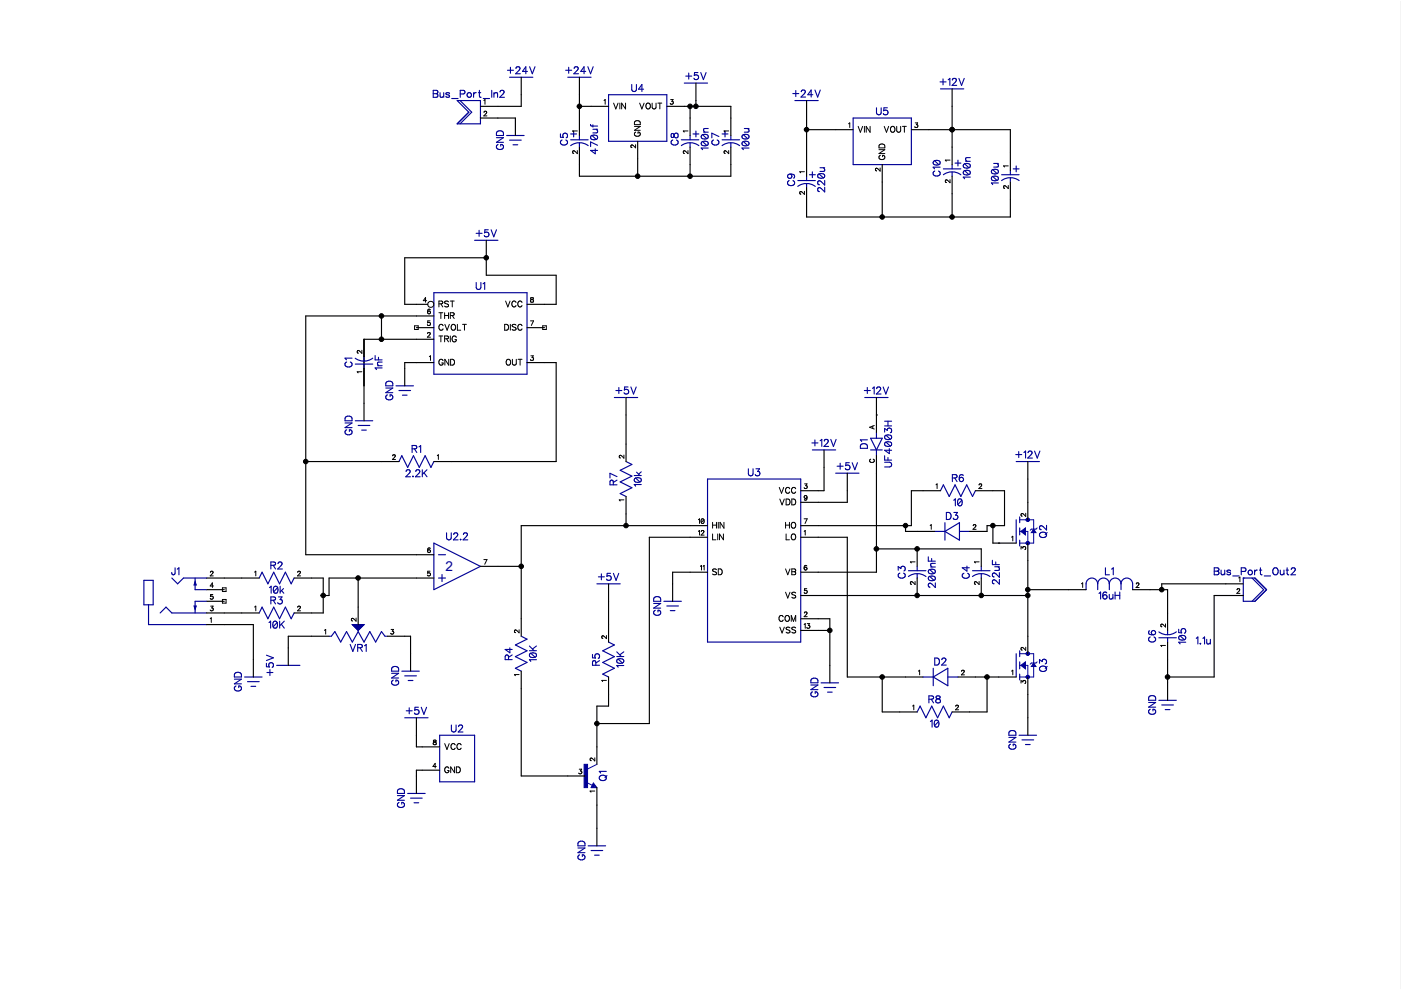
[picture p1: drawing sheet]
<svg xmlns="http://www.w3.org/2000/svg" width="297mm" height="210mm" viewBox="0 0 297 210" stroke-linecap="round" stroke-linejoin="round" font-family="sans-serif">
<g fill="#000" stroke="#000" stroke-width=".21">
<path d="M0 0h297v210h-297z"/>
<circle cx="122.9" cy="22.5" r=".48"/>
<circle cx="135.2" cy="37.4" r=".48"/>
<circle cx="146.3" cy="37.4" r=".48"/>
<circle cx="146.3" cy="22.5" r=".48"/>
<circle cx="147.5" cy="22.5" r=".48"/>
<circle cx="171" cy="27.5" r=".48"/>
<circle cx="201.9" cy="27.5" r=".48"/>
<circle cx="103.1" cy="54.7" r=".48"/>
<circle cx="187" cy="46" r=".48"/>
<circle cx="201.9" cy="46" r=".48"/>
<circle cx="80.9" cy="71.9" r=".48"/>
<circle cx="80.9" cy="67" r=".48"/>
<circle cx="64.8" cy="97.9" r=".48"/>
<circle cx="132.7" cy="111.4" r=".48"/>
<circle cx="185.8" cy="116.4" r=".48"/>
<circle cx="192" cy="111.4" r=".48"/>
<circle cx="194.5" cy="116.4" r=".48"/>
<circle cx="210.5" cy="111.4" r=".48"/>
<circle cx="68.5" cy="126.3" r=".48"/>
<circle cx="75.9" cy="122.5" r=".48"/>
<circle cx="110.5" cy="120.1" r=".48"/>
<circle cx="175.9" cy="133.7" r=".48"/>
<circle cx="194.5" cy="126.3" r=".48"/>
<circle cx="208" cy="126.3" r=".48"/>
<circle cx="217.9" cy="126.3" r=".48"/>
<circle cx="217.9" cy="125" r=".48"/>
<circle cx="246.3" cy="125" r=".48"/>
<circle cx="126.6" cy="153.4" r=".48"/>
<circle cx="187" cy="143.5" r=".48"/>
<circle cx="209.3" cy="143.5" r=".48"/>
<circle cx="247.5" cy="143.5" r=".48"/>
</g>
<g fill="#fff" stroke="#fff" stroke-width=".21">
<path d="M0 0h297v210h-297z"/>
<path d="M12.9 0h271.2v210h-271.2z"/>
</g>
<g fill="none" stroke="#000" stroke-width=".24">
<path d="M110.5 16.4v6.1h-8.6M122.8 16.4v12.3M147.5 17.6v4.9M201.9 18.8v16.1M101.9 25h7.4v3.7M122.8 22.5h.1M122.8 31.2v6.2h32.2v-6.2M122.8 22.5h6.2M135.2 30v7.4M141.4 22.5h13.6v6.2M146.3 22.5v6.2M146.3 31.2v6.2"/>
<path d="M171 27.5h9.9M171 21.3v16.1M187 34.9v11.1M193.2 27.5h21v8.6M201.9 37.4v8.6M214.2 38.6v7.4h-43.2v-6.2M103.1 51v7.4h14.8v6.1h-6.2M103.1 54.7h-17.3v9.8h4.9M80.9 67v4.9M88.3 69.5h3.7M92 76.9h-6.2v4.9M92 67h-27.2v50.6h27.2"/>
<path d="M92 71.9h-14.8v17.3M111.7 76.9h6.2v21h-25.9M111.7 69.5h3.7M64.8 97.9h19.8M132.7 84.3v13.6M174.7 95.4v8.6h-4.9M185.8 88h.1M185.8 96.6v24.7h-16M185.8 84.3v7.4M217.9 97.9v12.3M132.7 105.3v6.1M150 111.4h-39.5v23.5"/>
<path d="M150 113.9h-12.3v39.5h-11.1M169.8 113.9h9.8v29.6h16.1M179.6 100.3v6.2h-9.8M185.8 116.4h22.2v3.7M192 111.4v1.3h6.2M194.5 116.4h.1M194.5 116.4v3.7M199.4 104h-6.2v7.4h-23.4M206.8 104h6.2v7.4h-3.7v1.3h-3.7M210.5 111.4v3.8h5M211.8 115.2h.1M217.9 115.2v23.4"/>
<path d="M43.8 132.4h9.9v11.1M43.8 125h3.7M43.8 122.6h11.2M43.8 130h11.2M43.8 127.5h3.7M62.4 122.6h6.1v7.4h-6.1M69.8 134.9h-8.7v6.2M75.9 122.6v9.8M82.1 134.9h4.9v7.4M92 122.6h-22.2v3.7h-1.3M101.9 120.1h8.6M129 123.8v12.3"/>
<path d="M150 121.3h-7.4v6.2M169.8 126.3h48.1M169.8 131.2h6.1v13.6M169.8 133.7h6.1M194.5 126.3h.1M194.5 122.6v3.7M208 126.3h.1M208 122.6v3.7M217.9 125h12.4M240.1 125h7.5v8.7M247.6 136.1v12.4M263.6 123.8h-17.3v1.2"/>
<path d="M263.6 126.3h-6.2v17.2h-9.8M88.3 152.2v6.2h4.9M110.5 142.3v22.2h13.6M129 143.5v6.2h-2.4v12.4M187 143.5v7.5h7.5M203.1 143.5h12.4M209.3 143.5h.1M209.3 143.5v7.5h-7.4M217.9 143.5v12.4M93.2 163.3h-4.9v4.9M126.6 167v12.3"/>
</g>
<g fill="none" stroke="#000096" stroke-width=".23">
<path d="M91.9 19.2l.9 .1v.4l-.3 .2 .3 .2-.1 .5h-.8zM91.9 19.9h.6M93.3 19.6l.1 1h.3l.4-.2M94.1 19.6v1M95.3 19.9l-.3-.3-.4 .1v.3l.6 .2 .1 .2-.3 .2-.5-.2M97.6 19.9h.8l.2-.3-.1-.3-.9-.1v1.4M100.4 19.6v1M101 19.6a.47 .47 0 0 0-.6 .5M101.4 19.6h.5M101.6 19.2v1.2l.1 .2h.3M104.3 19.2v1.4M104.7 19.9l.4-.3 .3 .1 .1 .9"/>
<path d="M104.7 19.6v1M106 19.5l.2-.3h.4l.3 .4-1 1h1M107.6 14.9h1.3M108.2 14.3v1.2M109.4 14.5l.3-.3h.4l.1 .2-.2 .5-.7 .7h1M111.8 15.1h-1l.7-.9v1.4M112.3 14.1l.6 1.5 .5-1.5M119.9 14.9h1.3M120.6 14.3v1.2M121.7 14.5l.3-.3h.4l.2 .2-.2 .5-.7 .7h1M124.2 15.1h-1.1l.7-.9v1.4M124.6 14.1l.6 1.5 .6-1.5"/>
<path d="M133.9 17.9v1.1l.5 .4 .5-.2v-1.3M136.5 18.9h-1.1l.7-1v1.5M145.4 16.1h1.3M146 15.5v1.3M148 15.4h-.7l-.1 .6a.52 .52 0 0 1 .8 0 .52 .52 0 0 1-.1 .8 .52 .52 0 0 1-.8-.2M148.6 15.4l.5 1.5 .6-1.5M168.1 19.8h1.3M168.7 19.2v1.3M169.9 19.4l.3-.3h.3l.2 .3-.2 .5-.7 .7h1M172.8 19.1l.6 1.5 .5-1.5M199.3 17.4h1.3M199.9 16.7v1.3"/>
<path d="M201 16.9l.4-.3v1.5M201.9 17l.2-.3 .4-.1 .3 .4-.9 1.1h.9M203.3 16.6l.6 1.5 .5-1.5M95.8 20.9h1.3M102.5 20.9h1.3M105.3 29.2h1.4l-1.4 1h1.4M105.5 27.9l.3-.2 .7 .2 .2 .3v.5h-1.4v-.5zM105.6 30.6a.54 .54 0 0 0-.4 .7 .54 .54 0 0 0 .6 .4 .62 .62 0 0 0 .8-.2 .62 .62 0 0 0-.1-.8l-.3-.1v.4M118.8 28.4v.7l.7 .1a.53 .53 0 0 1 0-.8 .53 .53 0 0 1 .7 .1 .53 .53 0 0 1-.2 .7M119.2 29.7a.55 .55 0 0 0-.4 .6 .55 .55 0 0 0 .6 .5h.3a.55 .55 0 0 0 .6-.5 .55 .55 0 0 0-.3-.6M125.2 26.4l.1 .3h.2h1.2M125.5 28.7a.47 .47 0 0 0-.3 .4 .47 .47 0 0 0 .3 .5h.9"/>
<path d="M125.5 28.7l.4-.1a.63 .63 0 0 1 .8 .6l-.3 .4M125.5 28.7l.9 .9M125.7 27.4h1M125.7 26.5v.4M126.2 31.5v1.1l-1-.7h1.5M126.4 27.4l.3 .4-.1 .3-.9 .1M126.7 30.8l-1.5-.7v1M142.4 28.4a.56 .56 0 0 0 .1 .8l.3-.1 .2-.7 .3-.2a.5 .5 0 0 1 .5 .5 .5 .5 0 0 1-.5 .5l-.3-.2-.2-.6zM142.6 29.7a.55 .55 0 0 0-.3 .6 .55 .55 0 0 0 .6 .5h.3a.55 .55 0 0 0 .6-.5 .55 .55 0 0 0-.4-.6M149 30a.46 .46 0 0 0-.3 .4 .46 .46 0 0 0 .3 .5h.9M149 30l.3-.1a.63 .63 0 0 1 .9 .6l-.3 .4M149 28.6a.46 .46 0 0 0-.3 .4 .46 .46 0 0 0 .3 .4h.9"/>
<path d="M149 28.6l.3-.1a.63 .63 0 0 1 .9 .5l-.3 .4M149 30l.9 .9M149 28.6l.9 .8M149.2 28h1M150.2 31.4h-1.5l.3 .3M150.2 27.2l-1 .1v.4l.3 .3M151.3 29.7a.55 .55 0 0 0-.4 .6 .55 .55 0 0 0 .6 .5 .62 .62 0 0 0 .8-.2 .62 .62 0 0 0-.1-.8l-.1-.1M152.4 28.9l-1.5-.7v1M157.6 30a.46 .46 0 0 0-.3 .4 .46 .46 0 0 0 .3 .5h.9M157.6 30l.3-.1a.67 .67 0 0 1 .9 .5l-.1 .3-.2 .2M157.6 28.6l.3-.1a.67 .67 0 0 1 .9 .4l-.1 .4-.2 .1M157.6 28.6a.46 .46 0 0 0-.3 .4 .46 .46 0 0 0 .3 .4h.9"/>
<path d="M157.6 30l.9 .9M157.6 28.6l.9 .8M157.8 27.2h1M158.5 27.2l.3 .4-.1 .4h-.9M158.8 31.4h-1.5l.3 .3M167.3 38.3a.55 .55 0 0 0-.3 .6 .55 .55 0 0 0 .5 .5 .62 .62 0 0 0 .8-.2 .62 .62 0 0 0 0-.8l-.2-.1M167.5 36.9a.71 .71 0 0 1 1 .6l-.2 .3M172.3 20.1h-1l.7-1v1.5M173.7 36.9a.45 .45 0 0 0-.3 .4 .45 .45 0 0 0 .3 .4h.9M173.7 36.9l.3-.1a.68 .68 0 0 1 .9 .4l-.1 .4-.2 .1M173.7 36.9l.9 .8M173.9 35.6h1"/>
<path d="M174.6 35.6l.3 .3-.1 .4h-.9M174.9 39.7v1l-1.1-.9-.4 .3v.4l.3 .1M174.9 38.3v.9l-1.1-.9-.4 .3v.4l.3 .2M185.8 22.9v1l.5 .4 .5-.2v-1.2M188.1 22.9h-.7v.6a.53 .53 0 0 1 .8 0 .53 .53 0 0 1-.2 .8 .53 .53 0 0 1-.7-.2M198.1 34.1a.45 .45 0 0 0-.3 .4 .45 .45 0 0 0 .3 .4h1M198.1 34.1l.4-.1a.68 .68 0 0 1 .8 .4v.4l-.2 .1M198.1 34.1l1 .8M198.2 36.3a.55 .55 0 0 0-.4 .6 .55 .55 0 0 0 .6 .4h.4a.55 .55 0 0 0 .5-.4 .55 .55 0 0 0-.3-.6M199.3 35.4h-1.5l.3 .4M204.5 36.2a.45 .45 0 0 0-.3 .4 .45 .45 0 0 0 .3 .4h.9M204.5 36.2l.4-.1a.64 .64 0 0 1 .8 .6l-.3 .3"/>
<path d="M204.5 34.7h.4a.64 .64 0 0 1 .8 .5l-.3 .4M204.5 34.7a.45 .45 0 0 0-.3 .5 .45 .45 0 0 0 .3 .4h.9M204.5 36.2l.9 .8M204.5 34.7l.9 .9M204.7 34.2h1M205.7 37.6h-1.5l.3 .3M205.7 33.4l-.9 .1-.1 .3 .3 .4M210.5 36a.47 .47 0 0 0-.3 .4 .47 .47 0 0 0 .3 .4h.9M210.5 37.4a.47 .47 0 0 0-.3 .4 .47 .47 0 0 0 .3 .5h.9M210.5 37.4l.3-.1a.63 .63 0 0 1 .9 .6l-.3 .4M210.5 36l.3-.1a.63 .63 0 0 1 .9 .6l-.3 .3M210.5 37.4l.9 .9"/>
<path d="M210.5 36l.9 .8M210.7 34.7h1M211.4 34.7l.3 .3-.1 .4h-.9M211.7 38.8h-1.5l.3 .3M100.9 49.5h1.3M101 59.9v1a.5 .5 0 0 0 .5 .5 .5 .5 0 0 0 .5-.5v-1M101.6 48.8v1.3M103.5 48.7h-.7l-.1 .7a.52 .52 0 0 1 .8-.1 .52 .52 0 0 1-.1 .8 .52 .52 0 0 1-.7-.2M104.1 48.7l.6 1.5 .6-1.5M73.5 76.8a.54 .54 0 0 0-.4 .6 .54 .54 0 0 0 .6 .4h.4a.54 .54 0 0 0 .5-.4 .54 .54 0 0 0-.3-.6M74.6 75.9h-1.5l.3 .4M79.5 75.4v.9h1.5"/>
<path d="M80 77.5h1M80.2 75.7v.6M81 78h-1.5l.3 .4M81 76.8h-.9l-.1 .4 .3 .3M102.4 60.2l.4-.3v1.5M73.2 89.7h1.4l-1.4 1h1.4M73.2 88.5a.84 .84 0 0 1 1.4 .2v.5h-1.4zM73.5 91.1a.55 .55 0 0 0-.3 .7 .55 .55 0 0 0 .5 .4h.4a.53 .53 0 0 0 .5-.5 .53 .53 0 0 0-.5-.6v.4M81.8 82.3h1.5l-1.5 1h1.5M82 81l.4-.2 .7 .2 .2 .3v.5h-1.5v-.5zM82.2 83.7a.54 .54 0 0 0-.4 .6 .54 .54 0 0 0 .6 .5 .62 .62 0 0 0 .8-.2 .62 .62 0 0 0-.1-.8l-.4-.1v.4M86.1 100l.3-.4h.3l.3 .3-.3 .5-.7 .7h1"/>
<path d="M87.4 95.2l.8-.1 .1-.5-.9-.1v1.4M87.9 95.2l.5 .7M88.2 100l.2-.4h.3l.3 .3-.2 .5-.7 .7h1M88.8 94.7l.4-.2v1.4M89.5 99.6v1.5M90.5 99.6l-1 1M130.6 82.8h1.2M131.2 82.2v1.2M133.2 82h-.8v.7a.52 .52 0 0 1 .8 0 .52 .52 0 0 1-.1 .8 .52 .52 0 0 1-.8-.2M133.8 82l.5 1.5 .6-1.5M158.7 99.4v1.1l.4 .4 .5-.2 .1-1.3M160.3 99.4h.7l-.4 .6a.5 .5 0 0 1 .4 .8 .5 .5 0 0 1-.9-.2"/>
<path d="M172.1 93.9h1.3M172.8 93.3v1.2M173.9 93.4l.3-.2v1.5M174.8 93.5l.2-.3h.3l.3 .2-.2 .5-.7 .8h1M176.1 93.2l.6 1.5 .6-1.5M177.5 98.8h1.3M178.1 98.2v1.3M180.1 98.1h-.7l-.1 .6a.53 .53 0 0 1 .8 0 .53 .53 0 0 1-.1 .8 .53 .53 0 0 1-.8-.2M180.7 98.1l.5 1.5 .6-1.5M182.5 94.3a.81 .81 0 0 1 1-.2 .81 .81 0 0 1 .4 1h-1.5zM183.3 82.8h1.2M183.9 82.2v1.2"/>
<path d="M183.9 93.3h-1.5l.3 .3M185 82.3l.3-.3v1.5M185.9 82.4l.3-.4 .4 .1 .1 .2-.2 .5-.7 .7h1M187.3 82l.5 1.5 .6-1.5M187.6 98h1a.5 .5 0 0 1 .4 .5 .5 .5 0 0 1-.4 .5h-1M187.6 91.6v-.8l.5 .5a.5 .5 0 0 1 .8-.4 .5 .5 0 0 1-.1 .9M187.6 96.6v1h1.4M187.6 90.3h1.4M187.6 89.3h1.4M187.8 92.3a.45 .45 0 0 0-.2 .4 .45 .45 0 0 0 .2 .4h1M187.8 93.7a.45 .45 0 0 0-.2 .5 .45 .45 0 0 0 .2 .4h1M187.8 92.3l.4-.1a.68 .68 0 0 1 .8 .4v.4l-.2 .1"/>
<path d="M187.8 93.7h.4a.68 .68 0 0 1 .8 .4v.3l-.2 .2M187.8 93.7l1 .9M187.8 92.3l1 .8M188.3 89.3v1M188.3 97v.6M188.6 95.1v1.1l-1-.7h1.4M215.4 96.4h1.2M216 95.7v1.3M217.1 95.9l.3-.3v1.5M218 96l.1-.3 .4-.1 .3 .5-.9 1h1M219.3 95.6l.6 1.5 .6-1.5M57.4 119.9l.9-.1 .1-.2-.1-.3-.9-.1v1.4"/>
<path d="M57.9 119.9l.5 .7M59 119.5l.1-.3h.4l.3 .4-.9 1h1M87.5 101h.1zM89.9 100.2l.6 .9M94.7 113v1l.4 .5 .5-.2 .1-1.3M96.2 113.3l.3-.3h.4l.1 .3-.2 .5-.7 .7h1M97.6 114.4h.1zM98.3 113.3l.2-.3h.5l.1 .3-.2 .5-.7 .7h1M130 102.8v-.9h-.5l-.2 .9h1.5M130.8 101.1l-1.5-.8v1M130.8 101.8l-.8 .5M134.5 100.8h1.5"/>
<path d="M134.8 101.4a.45 .45 0 0 0-.3 .4 .45 .45 0 0 0 .3 .4h.9M134.8 101.4l.3-.1a.65 .65 0 0 1 .9 .6l-.3 .3M134.8 101.4l.9 .8M135 100.1l.7 .7M136 102.7h-1.5l.3 .4M136 100l-.6 .5M196.8 118.1v.9h1.5M197.5 118.4v.6M198.3 119.4l-.9 .1-.1 .4 .3 .3M200.6 108.7h.5a.8 .8 0 0 1 .6 .7 .8 .8 0 0 1-.6 .7h-.5zM201.9 101.3h.9l.1-.2-.1-.3-.9-.2v1.5M202.2 106.1l.4-.3v1.5"/>
<path d="M202.2 108.7h.8l-.4 .5a.5 .5 0 0 1 .4 .8 .5 .5 0 0 1-.9-.1M202.4 101.3l.5 .8M203.9 106.1a.45 .45 0 0 0-.4-.3 .45 .45 0 0 0-.4 .3v.9M203.9 106.1l.1 .3a.68 .68 0 0 1-.4 .9l-.4-.1-.1-.2M203.9 106.1l-.8 .9M204.2 100.8v-.1a.48 .48 0 0 0-.8 .2v.7M210.4 118.8v.9h1.5M211.1 119.1v.6M220.5 113.1a.74 .74 0 0 1 .9-.3 .74 .74 0 0 1 .4 .9 .74 .74 0 0 1-.9 .3 .74 .74 0 0 1-.4-.9zM221.9 111.4v1l-.7-.7-.5-.2-.3 .2v.3l.4 .3M222 112.9l-.4 .4M37.1 120.4l-.1 1.3-.2 .2-.2-.1-.2-.4"/>
<path d="M37.6 120.7l.3-.3v1.5M56.5 138.9l1.5 .6-1.5 .5M57 132l.4-.3v1.5M57.1 124.6l.4-.3v1.5M57.4 127.3l.9-.1 .1-.2-.1-.3-.9-.1v1.5M57.9 127.3l.5 .8M58.8 132a.46 .46 0 0 0-.5-.3 .46 .46 0 0 0-.4 .3v.9M58.8 132v.3a.66 .66 0 0 1-.4 .9l-.3-.1-.2-.2M58.8 132l-.9 .9M58.9 124.6v.3a.67 .67 0 0 1-.4 .9l-.3-.1-.2-.2M58.9 124.6a.46 .46 0 0 0-.5-.3 .46 .46 0 0 0-.4 .3v.9M58.9 124.6l-.9 .9"/>
<path d="M59 126.6h.8l-.4 .5a.49 .49 0 0 1 .3 .8 .49 .49 0 0 1-.8-.1M59.3 131.7v1.5M59.4 124.3v1.5M59.6 132.3l.7 .9M59.7 125.2l.5 .6M60.1 124.8l-.7 .7M60.3 131.7l-1 1M74.2 136.6l.6 1.5 .6-1.5M75.8 137.3h.9l.1-.4-.3-.3h-.7v1.5M76.3 137.3l.5 .8M77.3 136.9l.3-.3v1.5M107.8 139.9l-.1-.9-.3-.1-.3 .3v.7h1.5"/>
<path d="M108.1 137.4v1l-1-.7h1.5M108.6 138.9l-.8 .5M112.2 138h1.5M112.2 137l1 1M112.5 138.5a.46 .46 0 0 0-.3 .4 .46 .46 0 0 0 .3 .5h1M112.5 138.5l.4-.1a.65 .65 0 0 1 .8 .6l-.2 .4M112.5 138.5l1 .9M113.7 139.9h-1.5l.3 .3M113.7 137l-.8 .6M125.6 138.8v.7h.7a.52 .52 0 0 1 0-.8 .52 .52 0 0 1 .7 .1 .52 .52 0 0 1-.2 .8M126.9 122.3h1.2M127.5 121.7v1.2"/>
<path d="M129.5 121.6h-.8v.6a.52 .52 0 0 1 .8 0 .52 .52 0 0 1-.1 .8 .52 .52 0 0 1-.8-.2M130.1 121.6l.5 1.4 .6-1.4M130.8 139.2h1.5M130.8 138.2l1 1M131 139.7a.45 .45 0 0 0-.2 .5 .45 .45 0 0 0 .2 .4h1M131 139.7h.4a.65 .65 0 0 1 .9 .5l-.3 .4M131 139.7l1 .9M132.3 138.2l-.9 .6M138.6 127.9h1.5l-1.5 1h1.5M138.7 126.8a.83 .83 0 0 1 1.4 .2v.5h-1.5zM138.9 129.4a.55 .55 0 0 0-.3 .6 .55 .55 0 0 0 .6 .5 .62 .62 0 0 0 .7-.2 .62 .62 0 0 0 0-.8l-.4-.1v.4M190.4 120.9v-.8l.6 .5a.5 .5 0 0 1 .8-.4 .5 .5 0 0 1-.2 .9"/>
<path d="M190.8 121.5a.55 .55 0 0 0-.4 .6 .55 .55 0 0 0 .6 .5h.4a.55 .55 0 0 0 .5-.5 .55 .55 0 0 0-.3-.6M197.1 120.7a.46 .46 0 0 0-.3 .5 .46 .46 0 0 0 .3 .4h.9M197.1 122.2a.46 .46 0 0 0-.3 .4 .46 .46 0 0 0 .3 .5h.9M197.1 120.7h.4a.63 .63 0 0 1 .8 .5l-.3 .4M197.1 122.2l.4-.1a.63 .63 0 0 1 .8 .6l-.3 .4M197.1 122.2l.9 .9M197.1 120.7l.9 .9M197.3 120.2h1M198.2 139.5h.5a.8 .8 0 0 1 .5 .8 .8 .8 0 0 1-.5 .7h-.5zM198.3 123.6v1l-.7-.7-.5-.3-.3 .3v.3l.4 .3M199.7 139.9l.1-.3 .5-.1 .3 .4-1 1.1h1M204.4 121.5a.55 .55 0 0 0-.4 .7 .55 .55 0 0 0 .6 .4 .62 .62 0 0 0 .8-.2 .62 .62 0 0 0-.1-.8l-.2-.1"/>
<path d="M205 120v1.1l-1-.7h1.5M210.9 120.2h1M211.6 120.2l.3 .3-.1 .4h-.9M211.9 122.9v.9l-1.1-.9-.4 .3 .1 .4 .3 .2M211.9 121.4v1l-1.1-.9-.4 .3 .1 .4 .3 .1M233 125.8l.3-.3v1.5M234.4 120.4v1.5h.8M234.7 125.7l-.1-.1a.5 .5 0 0 0-.7 .2l-.1 .7M235.2 126l.1 .9 .3 .1 .4-.3M235.7 120.7l.3-.3v1.5M236 126v1M236.4 125.5v1.5"/>
<path d="M236.4 126.2h1M237.4 125.5v1.5M243.7 133.8h-.1a.5 .5 0 0 0 .2 .7l.7 .1M243.9 135.1a.55 .55 0 0 0-.4 .6 .55 .55 0 0 0 .6 .4h.4a.55 .55 0 0 0 .5-.4 .55 .55 0 0 0-.3-.6M249.9 133.4v.7l.6 .1a.53 .53 0 0 1 0-.8 .53 .53 0 0 1 .8 .1 .53 .53 0 0 1-.2 .8M250.2 134.8a.46 .46 0 0 0-.3 .4 .46 .46 0 0 0 .3 .4h.9M250.2 134.8l.3-.1a.65 .65 0 0 1 .9 .6l-.3 .3M250.2 134.8l.9 .8M251.4 136.2h-1.5l.3 .3M253.6 135.3l.4-.2v1.4M254.5 136.4v.1zM255 135.3l.4-.2v1.4"/>
<path d="M255.8 135.6l.1 .9h.4l.3-.2M256.6 135.6v.9M257.4 120.4l1 .1v.3l-.3 .3 .3 .3-.1 .4-.9 .1zM257.4 121.1h.7M258.9 120.9l.1 .9 .3 .1 .4-.3M259.7 120.9v1M260.9 121.1a.43 .43 0 0 0-.8 0l.8 .5-.3 .3-.5-.2M261.4 122.1h1.3M263.2 121.2l.8-.1 .2-.2-.1-.4-.9-.1v1.5M266 120.9v1M266.6 120.9a.48 .48 0 0 0-.6 .4M267 120.9h.5"/>
<path d="M267.2 120.4v1.2l.1 .2 .3 .1M268 122.1h1.4M270.1 120.5a.7 .7 0 0 1 .9 .6 .7 .7 0 0 1-.9 .7l-.2-.5v-.6zM271.4 120.9l.1 .9 .4 .1 .3-.3M272.2 120.9v1M272.7 120.9h.5M272.9 120.4v1.2l.1 .2 .2 .1M273.8 120.7l.3-.3 .4 .1 .1 .2-.2 .5-.7 .7h1M49.7 144h1.5l-1.5 1h1.5M49.9 142.7l.4-.2 .7 .2 .2 .3v.5h-1.5v-.5zM50 145.4a.55 .55 0 0 0-.3 .7 .55 .55 0 0 0 .6 .4h.3a.53 .53 0 0 0 .6-.5 .53 .53 0 0 0-.6-.6v.4M56.5 140.6v.8h.6a.53 .53 0 0 1 0-.8 .53 .53 0 0 1 .8 .1 .53 .53 0 0 1-.2 .8"/>
<path d="M56.6 142.6h1.3M57.2 142v1.2M83 142.8h1.5l-1.5 1h1.5M83.1 141.6a.83 .83 0 0 1 1.4 .2v.5h-1.5zM83.4 144.2a.55 .55 0 0 0-.4 .6 .55 .55 0 0 0 .6 .5 .62 .62 0 0 0 .8-.2 .62 .62 0 0 0-.1-.8l-.4-.1v.4M86.1 150.7h1.3M86.8 150.1v1.2M88.7 150h-.7l-.1 .6a.53 .53 0 0 1 .8 0 .53 .53 0 0 1-.1 .8 .53 .53 0 0 1-.7-.2M89.3 150l.6 1.4 .5-1.4M95.7 153.7v1.1l.4 .4 .5-.2 .1-1.3M97.2 154.1l.2-.3 .4-.1 .3 .4-.9 1.1h.9M126.3 141.1v-.9l-.5-.1-.2 1h1.5"/>
<path d="M127.1 140.1l-.8 .5M132.3 141.1h-1.5l.2 .4M171.9 145.2h1.5l-1.5 1h1.5M172.1 143.9l.4-.1 .7 .1 .2 .4v.5h-1.5v-.5zM172.3 146.7a.54 .54 0 0 0-.4 .6 .54 .54 0 0 0 .6 .4 .62 .62 0 0 0 .8-.1 .62 .62 0 0 0-.1-.9h-.4v.3M196.9 148.3l.9-.1 .1-.4-.3-.3h-.7v1.5M197.3 153l.3-.3v1.5M197.4 148.3l.5 .7M198.5 147.6v.4l.7 .3 .2 .2a.5 .5 0 0 1-.5 .6 .5 .5 0 0 1-.5-.6l.2-.2 .6-.3 .1-.2a.56 .56 0 0 0-.8-.2zM199 153a.46 .46 0 0 0-.4-.3 .46 .46 0 0 0-.5 .3v.9M199 153l.1 .3a.65 .65 0 0 1-.6 .9l-.4-.3M199 153l-.9 .9"/>
<path d="M213.9 156.3h1.5l-1.5 1h1.5M214 155.2a.83 .83 0 0 1 1.4 .2v.5h-1.5zM214.2 157.8a.55 .55 0 0 0-.3 .6 .55 .55 0 0 0 .6 .5 .62 .62 0 0 0 .8-.2 .62 .62 0 0 0-.1-.8l-.4-.1v.3M220.4 140.6v-.8l.6 .5a.5 .5 0 0 1 .8-.4 .5 .5 0 0 1-.2 .9M220.5 141.5a.74 .74 0 0 1 .9-.3 .74 .74 0 0 1 .4 .9 .74 .74 0 0 1-.9 .3 .74 .74 0 0 1-.4-.9zM222 141.3l-.4 .4M243.5 148.9h1.5l-1.5 1h1.5M243.7 147.6l.4-.1 .7 .1 .2 .4v.5h-1.5v-.5zM243.9 150.4a.55 .55 0 0 0-.4 .6 .55 .55 0 0 0 .6 .4 .62 .62 0 0 0 .8-.1 .62 .62 0 0 0-.1-.8l-.3-.1v.3M84.3 168.7h1.4l-1.4 1h1.4M84.3 167.5a.83 .83 0 0 1 1.4 .2v.5h-1.4zM84.6 170.1a.55 .55 0 0 0-.3 .7 .55 .55 0 0 0 .5 .4h.4a.54 .54 0 0 0 .6-.5 .54 .54 0 0 0-.6-.6v.4"/>
<path d="M122.5 179.8h1.5l-1.5 1h1.5M122.6 178.6a.83 .83 0 0 1 1.4 .2v.5h-1.5zM127.1 164.7a.74 .74 0 0 1 .9-.3 .74 .74 0 0 1 .5 .8 .74 .74 0 0 1-.9 .3 .74 .74 0 0 1-.5-.8zM128.6 163.6h-1.5l.2 .3M128.7 164.4l-.4 .5M122.9 181.2a.55 .55 0 0 0-.4 .7 .55 .55 0 0 0 .6 .4h.4a.54 .54 0 0 0 .5-.5 .54 .54 0 0 0-.5-.6v.4"/>
<circle cx="99.5" cy="20.2" r=".49"/>
<circle cx="167.4" cy="37.4" r=".46"/>
<circle cx="203.8" cy="101.7" r=".46"/>
<circle cx="234.3" cy="126.6" r=".46"/>
<circle cx="244.6" cy="134.1" r=".46"/>
<circle cx="265.1" cy="121.4" r=".49"/>
</g>
<g fill="none" stroke="#000096" stroke-width=".24">
<path d="M108 16.4h5M120.4 16.4h4.9M145.1 17.6h4.9M199.4 18.8h4.9M96.9 21.3h5v5h-5l2.5-2.5zM97.5 21.3l2.5 2.5-2.5 2.5M107.4 28.7h3.7M108 29.7h2.5M108.8 30.7h1M121 30.9a3.1 3.1 0 0 1 3.7 0M121 28.4h1.2M121 29.6h3.7"/>
<path d="M121.6 27.8v1.2M122.8 28.7v.9M122.8 30.3v.9M129 20.1h12.4v9.9h-12.4zM144.5 30.9a3.1 3.1 0 0 1 3.7 0M144.5 29.6h3.7M146.3 28.7v.9M146.3 30.3v.9M146.9 28.4h1.3M147.5 27.8v1.2M153.1 30.9a3.1 3.1 0 0 1 3.7 0M153.1 28.4h1.2"/>
<path d="M153.1 29.6h3.7M153.7 27.8v1.2M155 28.7v.9M155 30.3v.9M168.5 21.3h5M169.1 39.5a3.1 3.1 0 0 1 3.8 0M169.2 38.3h3.7M171 37.4v.9M171 38.9v.9M171.6 37h1.3M172.2 36.4v1.3M180.9 25h12.3v9.9h-12.3z"/>
<path d="M200 35.8h3.7M200 37a3.1 3.1 0 0 1 3.7 .1M201.9 34.9v.9M201.9 36.4v1M202.5 34.6h1.2M203.1 34v1.2M212.4 38.3a3.1 3.1 0 0 1 3.7 0M212.4 37h3.7M214.2 36.1v.9M214.2 37.7v.9M214.8 35.8h1.3M215.5 35.2v1.2"/>
<path d="M100.6 51h5M75.3 77.2h3.7M77.2 75.6v1M77.2 77.2v.9M79 75.9a3.1 3.1 0 0 1-3.7 .1M92 62.1h19.7v17.2h-19.7zM75.3 89.2h3.7M75.9 90.2h2.5M76.7 91.2h1M84 81.8h3.7M84.6 97.9l.6-1.3 1.2 2.5 1.3-2.5 1.2 2.5 1.2-2.5 1.3 2.5 .6-1.2M84.6 82.8h2.4"/>
<path d="M85.3 83.8h1M130.3 84.3h4.9M132.7 97.9l1.3 .6-2.5 1.2 2.5 1.3-2.5 1.2 2.5 1.2-2.5 1.3 1.2 .6M172.2 95.4h5M183.3 84.3h5M184.6 95.4h2.4M184.6 92.9h2.4l-1.2 2.5zM185.8 91.7v1.2M185.8 95.4v1.2M215.5 97.9h4.9M92 115.2l9.9 4.9-9.9 4.9zM93 117.6h1.5"/>
<path d="M150 101.6h19.8v34.5h-19.8zM177.2 100.3h4.9M198.2 112.7h2.1M199.4 104l.6-1.2 1.3 2.5 1.2-2.5 1.2 2.5 1.3-2.5 1.2 2.5 .6-1.3M200.3 110.8v3.7M200.3 112.7l3.1-1.9v3.7zM203.4 112.7h2.2M215.5 110.2v5M216.2 109.6v1.2M216.2 111.9v1.5M216.2 114.5v1.3M30.5 123h2v5.2h-2z"/>
<path d="M31.5 128.2v4.2h12.3M34 130l1.2-1.3 1.2 1.3h7.4M36.4 122.6l1.3 1.2 1.2-1.2h4.9M41.4 122.6v2.4h2.4M43.8 127.5h-2.4v2.5M55 122.6l.6-1.3 1.2 2.5 1.2-2.5 1.3 2.5 1.2-2.5 1.2 2.5 .7-1.2M55 130l.6-1.3 1.2 2.5 1.2-2.5 1.3 2.5 1.2-2.5 1.2 2.5 .7-1.2M70.3 134.9l.7-1 1.2 2.2 1.3-2.2 1.2 2.2 1.2-2.2 1.3 2.2 1.2-2.2 1.2 2.2 1.3-2.2 .7 1M74.7 132.4h2.5l-1.3 1.3zM93 122.6h1.5M93.7 121.8v1.5M110.5 134.9l1.2 .6-2.4 1.2 2.4 1.3-2.4 1.2 2.4 1.3-2.4 1.2 1.2 .6"/>
<path d="M126.6 123.8h4.9M129 136.1l1.3 .6-2.5 1.3 2.5 1.2-2.5 1.3 2.5 1.2-2.5 1.2 1.2 .6M140.8 127.5h3.7M141.4 128.5h2.4M142.1 129.5h1M192.6 122.2a3.1 3.1 0 0 1 3.7 0M192.6 121h3.7M194.5 120.1v.9M194.5 121.6v1M206.2 122.2a3.1 3.1 0 0 1 3.7 0M206.2 121h3.7M208 120.1v.9"/>
<path d="M208 121.6v1M215.5 138.6v4.9M216.2 138v1.2M232.7 123.8a1.23 1.23 0 0 0-1.2-1.2 1.23 1.23 0 0 0-1.2 1.2v1.2M232.7 123.8a1.23 1.23 0 0 1 1.3-1.2 1.23 1.23 0 0 1 1.2 1.2M232.7 123.8v1.2M235.2 123.8v1.2M235.2 123.8a1.23 1.23 0 0 1 1.2-1.2 1.23 1.23 0 0 1 1.3 1.2M237.7 123.8a1.23 1.23 0 0 1 1.2-1.2 1.23 1.23 0 0 1 1.2 1.2M237.7 123.8v1.2M240.1 123.8v1.2M245.7 135.2h3.7"/>
<path d="M247.6 133.7v.9M247.6 135.2v.9M249.4 134a3.1 3.1 0 0 1-3.7 0M263.6 122.6h.1M263.6 122.6h2.5l2.4 2.4-2.4 2.5h-2.5zM265.5 122.6l2.4 2.4-2.4 2.5M51.9 143.5h3.7M52.5 144.5h2.5M53.2 145.5h1M58.7 141.1h4.9M85.2 142.3h3.7M85.8 152.2h5"/>
<path d="M85.8 143.3h2.5M86.6 144.3h.9M93.2 155.9h7.4v9.9h-7.4zM174.1 144.8h3.7M174.7 145.8h2.5M175.5 146.7h.9M194.5 151l.6-1.3 1.2 2.5 1.2-2.5 1.3 2.5 1.2-2.5 1.3 2.5 .6-1.2M195.7 143.5h2.2M197.9 141.7v3.7M197.9 143.5l3.1-1.8v3.7zM201 143.5h2.1M216.1 155.9h3.7"/>
<path d="M216.2 140.3v1.5M216.2 142.9v1.3M216.7 156.9h2.5M217.4 157.9h1M245.7 148.5h3.7M246.3 149.5h2.5M247.1 150.5h.9M86.4 168.2h3.7M87 169.2h2.5M87.8 170.2h1M124.7 179.3h3.7M125.8 166.5l.1 .2h-.3l.2-.4 .5 .6h-.7"/>
<path d="M125.3 180.3h2.5M126.1 181.3h.9"/>
</g>
<g fill="none" stroke="#000" stroke-width=".21">
<path d="M102.6 21.3l.2-.2v1M102.6 23.8l.2-.2 .4 .2-.6 .8h.6M122.4 27.8h-1l.2 .2M122.4 31.9v.7l-.8-.6-.2 .3 .3 .2M128.1 21.3l.2-.2v1M130.1 21.9l.5 1.2 .4-1.2M131.4 21.9v1.2M132.6 21.9v1.2l-.8-1.2v1.2M134.5 26.8h1.2l-1.2 .8h1.2M134.7 25.7l.3-.1 .6 .1 .1 .7h-1.2zM134.8 30.7v.6l-.8-.6-.2 .2v.3l.2 .1M134.8 28a.45 .45 0 0 0-.3 .5 .45 .45 0 0 0 .5 .4h.3a.44 .44 0 0 0 .5-.5 .44 .44 0 0 0-.5-.4v.3"/>
<path d="M135.6 21.9l.5 1.2 .5-1.2M137.1 22l.1-.1a.58 .58 0 0 1 .7 .6 .58 .58 0 0 1-.7 .5l-.3-.4zM138.3 21.9v.8l.3 .4 .4-.2 .1-1M139.5 21.9h.8M139.9 21.9v1.2M142.2 21.1h.5l-.3 .4a.33 .33 0 0 1 .3 .5 .33 .33 0 0 1-.6-.1M145.9 27.8h-1l.2 .2M145.9 31.9v.7l-.7-.6-.3 .1v.3l.2 .1M154.5 31.9v.7l-.8-.6-.2 .3 .2 .2M154.5 27.8h-1l.2 .2M170.6 36.4h-1l.1 .2M179.9 26.2l.3-.1v.9"/>
<path d="M181.9 26.8l.5 1.2 .5-1.2M183.3 26.8v1.2M184.5 26.8v1.2l-.8-1.2v1.2M186.4 31.7h1.2l-1.2 .9h1.2M186.4 30.8a.7 .7 0 0 1 1.2 .1v.5h-1.2zM186.6 35.6v.7l-.7-.6-.3 .1 .2 .4M186.7 32.9a.46 .46 0 0 0-.3 .6 .46 .46 0 0 0 .4 .3h.3a.45 .45 0 0 0 .5-.4 .45 .45 0 0 0-.5-.5v.3M187.5 26.8l.4 1.2 .5-1.2M188.9 27l.1-.1a.58 .58 0 0 1 .8 .5 .58 .58 0 0 1-.8 .6l-.2-.4zM190.1 26.8v.9l.4 .3 .4-.1 .1-1.1M191.3 26.8h.9M191.7 26.8v1.2"/>
<path d="M194 26.1h.6l-.3 .3a.33 .33 0 0 1 .2 .6 .33 .33 0 0 1-.5-.1M201.4 38.1v.6l-.7-.6-.3 .2 .1 .3 .2 .1M201.4 33.9h-1l.2 .3M213.8 35.2h-1l.2 .2M213.8 39.3v.7l-.7-.6-.3 .2v.2l.2 .1M170.6 40.6v.6l-.9-.6-.1 .4 .2 .2M76.7 78.8h-1l.2 .3M76.7 74.3v.6l-.8-.6-.2 .4 .3 .2M87.9 69.1h.8v.8h-.8zM90.5 63.7h-.8l.5-.6v1M90.7 70.7h.1M90.7 70.7l.3-.2 .2 .3-.6 .7h.7"/>
<path d="M91 75.6l.3-.2v1M91.2 68h-.5v.5a.35 .35 0 0 1 .5-.1 .35 .35 0 0 1-.1 .6 .35 .35 0 0 1-.5-.2M91.2 65.7l-.4-.1-.1 .6M93.1 71.2h.8M93.1 64.4h.7l.1-.3-.3-.3h-.5v1.3M93.1 66.3h.8M93.5 66.3v1.2M93.5 71.2v1.3M93.5 64.4l.4 .7M93.9 76.5a.45 .45 0 0 0-.5-.3 .45 .45 0 0 0-.3 .5v.3a.44 .44 0 0 0 .4 .4 .44 .44 0 0 0 .4-.4h-.3M93.9 69.1a.45 .45 0 0 0-.5-.3 .45 .45 0 0 0-.3 .4v.3a.45 .45 0 0 0 .3 .5 .45 .45 0 0 0 .5-.3M94.3 71.8h.7l.1-.3-.3-.3h-.5v1.3"/>
<path d="M94.3 66.3v1.2M94.3 66.9h.8M94.3 68.8l.5 1.2 .5-1.2M94.7 71.8l.4 .7M95.1 64l-.3-.2-.5 .2v.3l.8 .4v.2l-.3 .2-.5-.2M95.1 66.3v1.2M95.1 76.2v1.2l-.8-1.2v1.2M95.5 66.9l.7-.1v-.4l-.7-.1v1.2M95.5 71.2v1.3M95.5 63.8h.8M95.5 76.2h.4a.66 .66 0 0 1 .5 .6 .66 .66 0 0 1-.5 .6h-.4zM95.9 63.8v1.3"/>
<path d="M95.9 68.8a.58 .58 0 0 1 .7 .6 .58 .58 0 0 1-.7 .6l-.2-.5zM95.9 66.9l.4 .6M96.7 71.5a.46 .46 0 0 0-.5-.3 .46 .46 0 0 0-.3 .5v.3a.45 .45 0 0 0 .4 .5 .45 .45 0 0 0 .4-.5h-.3M97 68.8v1.2h.7M98.1 68.8h.8M98.5 68.8v1.2M107 68.8h.4a.66 .66 0 0 1 .4 .6 .66 .66 0 0 1-.4 .6h-.4zM107.2 63.8l.5 1.3 .4-1.3M107.5 76.2a.58 .58 0 0 1 .8 .6 .58 .58 0 0 1-.8 .6l-.2-.4zM108.2 68.8v1.2M108.6 76.2v.9l.4 .3 .4-.2 .1-1M109.4 64.1a.46 .46 0 0 0-.5-.3 .46 .46 0 0 0-.4 .5v.3a.46 .46 0 0 0 .4 .5 .46 .46 0 0 0 .5-.3"/>
<path d="M109.4 69l-.3-.2-.5 .2 .1 .2 .7 .5v.1l-.3 .2-.5-.2M109.8 76.2h.9M110.3 76.2v1.2M110.7 64.1a.46 .46 0 0 0-.5-.3 .46 .46 0 0 0-.4 .5v.3a.46 .46 0 0 0 .4 .5 .46 .46 0 0 0 .5-.3M110.7 69.1a.46 .46 0 0 0-.5-.3 .46 .46 0 0 0-.4 .4v.3a.46 .46 0 0 0 .4 .5 .46 .46 0 0 0 .5-.3M112.5 68h.6l-.5 1M112.6 75.4h.5l-.3 .4a.33 .33 0 0 1 .2 .5 .33 .33 0 0 1-.5-.1M112.6 63.1v.3l.5 .3a.33 .33 0 0 1-.3 .4 .33 .33 0 0 1-.3-.4l.6-.4-.1-.2zM115.1 69.1h.7v.8h-.7zM83.2 96.6v.1M83.2 96.6l.4-.2 .2 .3-.6 .7h.7M92.7 96.6l.2-.2v1"/>
<path d="M131.5 97.1h.1M132.3 96.5v.6l-.7-.6-.3 .2 .2 .4M184.6 97.4a.36 .36 0 0 0-.2 .4 .36 .36 0 0 0 .4 .3h.2a.36 .36 0 0 0 .4-.3 .36 .36 0 0 0-.3-.4M185 90.4v.4M185.4 90.2l-1 .4 1 .4M91.2 116.3l-.4-.1-.1 .6M102.6 118.6h.7l-.5 1M132.3 106h-1l.2 .2M148.1 110.2l.2-.2v1M148.1 112.7l.2-.2v1M148.7 112.7h.1M148.7 112.7l.4-.2 .1 .2-.6 .8h.7"/>
<path d="M149.2 110.2l-.2-.2h-.2l-.1 .8M149.2 110.2v.7h-.4l-.1-.1M149.2 110.2l-.5 .6M151.1 113.2v1.3h.7M151.1 111.3h.8M151.1 110.7v1.3M151.9 110.7v1.3M152.2 113.2v1.3M152.3 110.7v1.3M153.4 113.2v1.3l-.8-1.3v1.3M153.5 110.7v1.3l-.8-1.3v1.3M165.2 103.3l.5 1.3 .5-1.3"/>
<path d="M165.3 105.8l.5 1.2 .5-1.2M166.6 110.7v1.3M166.6 111.3h.8M166.7 105.8h.4a.66 .66 0 0 1 .4 .6 .66 .66 0 0 1-.4 .6h-.4zM166.7 113.2v1.3h.7M167.4 110.7v1.3M167.4 103.6a.45 .45 0 0 0-.5-.3 .45 .45 0 0 0-.3 .5v.3a.45 .45 0 0 0 .3 .5 .45 .45 0 0 0 .5-.3M167.9 113.4l.1-.1a.58 .58 0 0 1 .7 .5 .58 .58 0 0 1-.7 .6l-.2-.4zM167.9 105.8h.4a.66 .66 0 0 1 .4 .6 .66 .66 0 0 1-.4 .6h-.4zM168 110.8a.58 .58 0 0 1 .7 .6 .58 .58 0 0 1-.7 .5l-.2-.4zM168.7 103.6a.46 .46 0 0 0-.5-.3 .46 .46 0 0 0-.4 .5v.3a.46 .46 0 0 0 .4 .5 .46 .46 0 0 0 .5-.3M170.5 112.7l.2-.2v1"/>
<path d="M170.5 110h.6l-.4 1M170.6 102.6h.5l-.3 .4a.33 .33 0 0 1 .3 .5 .33 .33 0 0 1-.6-.1M171.1 105.4l-.1 .6-.5-.1M194 119.1h-1l.2 .3M197.2 111.4l.2-.2v1M198.4 102.8l.3-.2v1M206.3 111.5l.1-.2 .3-.1 .2 .3-.6 .7h.7M207.6 102.8l.2-.2 .3 .2-.6 .8h.7M207.6 119.1h-1l.2 .3M214.5 113.9l.2-.2v1M216.5 116.4v-.5l.4 .3a.33 .33 0 0 1 .5-.2 .33 .33 0 0 1-.1 .5M217.5 108.8v.7l-.7-.6-.3 .2v.2l.2 .1"/>
<path d="M44.6 131.2l.2-.2v1M44.6 121.4l.2-.3 .4 .2-.6 .8h.6M44.7 128.5h.5l-.3 .4a.33 .33 0 0 1 .2 .5 .33 .33 0 0 1-.5-.1M45.1 126.1h-.4l-.1 .4a.35 .35 0 0 1 .5 0 .35 .35 0 0 1 0 .5 .35 .35 0 0 1-.5-.1M45.3 124.2h-.7l.4-.6v1M47.2 127.1h.7v.8h-.7zM47.2 124.6h.7v.8h-.7zM54 121.3l.2-.2v1M54 128.7l.2-.2v1M63.1 121.4l.2-.3 .4 .2-.6 .8h.6M63.1 128.8l.2-.3 .4 .2-.6 .8h.6M68.8 133.6l.2-.1v1"/>
<path d="M75.5 131v.7l-.7-.6-.3 .2v.3l.2 .1M82.9 133.5h.5l-.2 .3a.33 .33 0 0 1 .2 .6 .33 .33 0 0 1-.6-.1M91.2 121.1h-.5v.4a.35 .35 0 0 1 .5 0 .35 .35 0 0 1-.1 .6 .35 .35 0 0 1-.5-.2M110.1 133.5v.7l-.8-.6-.2 .3 .2 .2M128.6 134.7v.7l-.8-.6-.2 .4 .2 .2M148.5 120.1l.2-.2v1M149.1 120.1l.2-.2v1M151.9 120.8l-.3-.2-.5 .2 .1 .3 .7 .3v.3l-.3 .2-.5-.2M152.3 120.6h.4a.66 .66 0 0 1 .4 .6 .66 .66 0 0 1-.4 .7h-.4zM165.3 133l.5 1.2 .5-1.2M166.1 130.8a.46 .46 0 0 0-.6-.3 .46 .46 0 0 0-.3 .5v.3a.46 .46 0 0 0 .3 .4 .46 .46 0 0 0 .6-.3M166.6 130.7l.1-.1a.58 .58 0 0 1 .7 .5 .58 .58 0 0 1-.7 .6l-.3-.4z"/>
<path d="M166.6 125.6l.4 1.2 .5-1.2M166.6 120.6l.4 1.3 .5-1.3M167.5 133.1l-.3-.1h-.4l-.1 .4 .7 .3 .1 .3-.3 .2-.5-.2M167.8 131.7v-1.2l.4 1.2 .5-1.2v1.2M167.9 120.6l.7 .1v.4l-.2 .1 .3 .2-.1 .4-.7 .1zM167.9 121.2h.5M168.7 125.7l-.3-.1h-.4l-.1 .4 .7 .3 .1 .3-.3 .2-.5-.2M168.7 133.1l-.3-.1h-.4l-.1 .4 .7 .3 .1 .3-.3 .2-.5-.2M170.5 132.4l.2-.2v1M170.5 129.9v.1M170.5 129.9l.4-.1 .2 .2-.6 .7h.6M171.1 124.8h-.5l-.1 .4a.35 .35 0 0 1 .6 0 .35 .35 0 0 1-.1 .6 .35 .35 0 0 1-.5-.2"/>
<path d="M171.1 120l-.5-.1-.1 .6M171.1 132.2h.6l-.3 .4a.33 .33 0 0 1 .2 .5 .33 .33 0 0 1-.5-.1M193.1 123.8h.1M193.1 123.4v.4M193.1 123.8l.2 .1M193.1 123.4h.1M194 123.3v.6l-.5-.4-.4-.1M207.6 123.3v.6l-.8-.6-.2 .4 .2 .2M217.5 137.2v.7l-.7-.6-.3 .2v.2l.2 .1M229.3 123.8l.2-.2v1M240.9 123.8l.2-.2 .4 .2-.6 .8h.6M247.1 136.9h-1l.2 .2"/>
<path d="M247.1 132.3v.6l-.7-.6-.3 .2 .1 .3 .1 .1M262.3 125.1l.2-.3 .3 .2-.6 .8h.7M262.6 122.5l.3-.2v1M91.9 157v.2l.6 .4a.33 .33 0 0 1-.3 .3 .33 .33 0 0 1-.4-.3l.7-.5-.1-.1zM94.3 157.7l.5 1.2 .4-1.2M96.5 158a.45 .45 0 0 0-.5-.3 .45 .45 0 0 0-.4 .4v.3a.45 .45 0 0 0 .4 .5 .45 .45 0 0 0 .5-.3M97.8 158a.46 .46 0 0 0-.6-.3 .46 .46 0 0 0-.3 .4v.3a.46 .46 0 0 0 .3 .5 .46 .46 0 0 0 .6-.3M110.1 143h-1l.2 .3M128.6 144.3h-1l.2 .2M193.5 149.7l.2-.2v1M194.7 142.3l.3-.2v1M202.6 149.7l.2-.2 .4 .2-.6 .8h.7"/>
<path d="M203.9 142.3h.1M203.9 142.3l.3-.2 .2 .3-.6 .7h.7M214.5 142.3l.2-.2v1M216.5 144.8v-.5l.4 .3a.33 .33 0 0 1 .5-.2 .33 .33 0 0 1-.1 .5M92.5 162.5h-.7l.5-.7v1M95.2 162.9a.46 .46 0 0 0-.5-.3 .46 .46 0 0 0-.4 .5v.3a.45 .45 0 0 0 .4 .4 .45 .45 0 0 0 .5-.4h-.3M96.4 162.6v1.2l-.8-1.2v1.2M96.8 162.6h.4a.66 .66 0 0 1 .4 .6 .66 .66 0 0 1-.4 .6h-.4zM122.8 163.1h.5l-.3 .4a.33 .33 0 0 1 .3 .5 .33 .33 0 0 1-.6-.1M126.1 167.7h-1l.2 .3M126.1 160.7v.6l-.8-.6-.2 .4 .3 .2"/>
<circle cx="91" cy="66.2" r=".31"/>
<circle cx="91.3" cy="64.5" r=".64"/>
<circle cx="91" cy="116.9" r=".31"/>
<circle cx="170.8" cy="105.4" r=".31"/>
<circle cx="170.8" cy="120.6" r=".31"/>
</g>
<path d="M216.2 112.7h1.7v2.5M216.2 110.2h3v5h-3M219.9 111.9l-.3 .3h-.9l-.3 .2M69.8 134.9h.5M81.6 134.9h.5M216.2 138.6h3v4.9h-3M216.2 141.1h1.7v2.4M219.9 140.3l-.3 .3h-.9l-.3 .2M124.4 165.9l1.2 .6M125.8 166l.8 1h-1.3zM126.6 162.1l-2 .9" fill="none" stroke="#000096" stroke-width=".21"/>
<g fill="#000096" stroke="#000096" stroke-width=".21">
<path d="M123.8 162.1h.8v4.9h-.8z"/>
<path d="M219.2 112.2l.4 .7h-.9z"/>
<path d="M216.4 112.7l1-.8v1.5z"/>
<path d="M219.2 140.6l.4 .7h-.9z"/>
<path d="M216.4 141.1l1-.8v1.5z"/>
<path d="M41.1 128.5h.5l-.2 .7z"/>
<path d="M41.4 123.3l.2 .7h-.5z"/>
<path d="M74.7 132.4h2.5l-1.3 1.3z"/>
<circle cx="217.9" cy="115.1" r=".34"/>
<circle cx="217.9" cy="110.2" r=".34"/>
<circle cx="217.9" cy="143.5" r=".34"/>
<circle cx="217.9" cy="138.6" r=".34"/>
</g>
<text font-size="2.9" fill="#000096" x="94.5" y="121.1">2</text>
<g font-size="2.7">
<text x="107.5" y="16.1">+24V</text>
<text x="119.8" y="16.1">+24V</text>
<text x="145.3" y="17.3">+5V</text>
<text x="91.7" y="21.1">Bus_Port_In2</text>
<text x="133.8" y="19.9">U4</text>
<text x="168" y="21">+24V</text>
<text x="199.2" y="18.6">+12V</text>
<text x="185.7" y="24.8">U5</text>
<text x="107.2" y="31.8" transform="rotate(-90 107.2 31.8)">GND</text>
<text x="120.8" y="30.9" transform="rotate(-90 120.8 30.9)">C5</text>
<text x="127.2" y="32.7" transform="rotate(-90 127.2 32.7)">470uf</text>
<text x="144.2" y="30.9" transform="rotate(-90 144.2 30.9)">C8</text>
<text x="150.6" y="31.9" transform="rotate(-90 150.6 31.9)">100n</text>
<text x="152.9" y="30.9" transform="rotate(-90 152.9 30.9)">C7</text>
<text x="159.3" y="31.9" transform="rotate(-90 159.3 31.9)">100u</text>
<text x="168.9" y="39.5" transform="rotate(-90 168.9 39.5)">C9</text>
<text x="175.3" y="40.8" transform="rotate(-90 175.3 40.8)">220u</text>
<text x="199.8" y="37.4" transform="rotate(-90 199.8 37.4)">C10</text>
<text x="206.2" y="38" transform="rotate(-90 206.2 38)">100n</text>
<text x="212.1" y="39.3" transform="rotate(-90 212.1 39.3)">100u</text>
<text x="100.8" y="50.7">+5V</text>
<text x="100.8" y="61.8">U1</text>
<text x="75.1" y="77.9" transform="rotate(-90 75.1 77.9)">C1</text>
<text x="81.5" y="78.5" transform="rotate(-90 81.5 78.5)">1nF</text>
<text x="130.5" y="84">+5V</text>
<text x="183.1" y="84">+12V</text>
<text x="83.7" y="84.9" transform="rotate(-90 83.7 84.9)">GND</text>
<text x="75.1" y="92.3" transform="rotate(-90 75.1 92.3)">GND</text>
<text x="172" y="95.1">+12V</text>
<text x="184.4" y="95.2" transform="rotate(-90 184.4 95.2)">D1</text>
<text x="85.9" y="101.5">2.2K</text>
<text x="87.3" y="96.4">R1</text>
<text x="158.6" y="101.3">U3</text>
<text x="177.4" y="100">+5V</text>
<text x="189.5" y="99.1" transform="rotate(-90 189.5 99.1)">UF4003H</text>
<text x="215.2" y="97.6">+12V</text>
<text x="131.3" y="102.9" transform="rotate(-90 131.3 102.9)">R7</text>
<text x="136.4" y="103.2" transform="rotate(-90 136.4 103.2)">10k</text>
<text x="201.8" y="102.6">R6</text>
<text x="202.1" y="107.7">10</text>
<text x="200.5" y="110.6">D3</text>
<text x="94.6" y="114.9">U2.2</text>
<text x="222.3" y="114.1" transform="rotate(-90 222.3 114.1)">Q2</text>
<text x="36.3" y="122.3">J1</text>
<text x="57.3" y="121.1">R2</text>
<text x="126.8" y="123.5">+5V</text>
<text x="192.4" y="122.7" transform="rotate(-90 192.4 122.7)">C3</text>
<text x="198.8" y="124.7" transform="rotate(-90 198.8 124.7)">200nF</text>
<text x="206" y="122.7" transform="rotate(-90 206 122.7)">C4</text>
<text x="212.3" y="124" transform="rotate(-90 212.3 124)">22uF</text>
<text x="234.3" y="122.3">L1</text>
<text x="257.3" y="122.3">Bus_Port_Out2</text>
<text x="57" y="126.2">10k</text>
<text x="57.3" y="128.5">R3</text>
<text x="140.5" y="130.6" transform="rotate(-90 140.5 130.6)">GND</text>
<text x="232.9" y="127.5">16uH</text>
<text x="56.9" y="133.6">10K</text>
<text x="245.5" y="136.2" transform="rotate(-90 245.5 136.2)">C6</text>
<text x="251.9" y="136.6" transform="rotate(-90 251.9 136.6)">105</text>
<text x="253.5" y="137">1.1u</text>
<text x="58.4" y="143.3" transform="rotate(-90 58.4 143.3)">+5V</text>
<text x="74.1" y="138.6">VR1</text>
<text x="109" y="140" transform="rotate(-90 109 140)">R4</text>
<text x="114.2" y="140.3" transform="rotate(-90 114.2 140.3)">10K</text>
<text x="127.6" y="141.2" transform="rotate(-90 127.6 141.2)">R5</text>
<text x="132.7" y="141.6" transform="rotate(-90 132.7 141.6)">10K</text>
<text x="198.1" y="141.5">D2</text>
<text x="222.3" y="142.5" transform="rotate(-90 222.3 142.5)">Q3</text>
<text x="51.6" y="146.6" transform="rotate(-90 51.6 146.6)">GND</text>
<text x="85" y="145.4" transform="rotate(-90 85 145.4)">GND</text>
<text x="173.9" y="147.9" transform="rotate(-90 173.9 147.9)">GND</text>
<text x="196.8" y="149.5">R8</text>
<text x="86" y="151.9">+5V</text>
<text x="95.6" y="155.7">U2</text>
<text x="197.1" y="154.6">10</text>
<text x="245.5" y="151.6" transform="rotate(-90 245.5 151.6)">GND</text>
<text x="215.8" y="159" transform="rotate(-90 215.8 159)">GND</text>
<text x="129" y="165.6" transform="rotate(-90 129 165.6)">Q1</text>
<text x="86.2" y="171.3" transform="rotate(-90 86.2 171.3)">GND</text>
<text x="124.5" y="182.4" transform="rotate(-90 124.5 182.4)">GND</text>
</g>
<g font-size="2.2">
<text x="130" y="23.5">VIN</text>
<text x="135.5" y="23.5">VOUT</text>
<text x="136.1" y="29" transform="rotate(-90 136.1 29)">GND</text>
<text x="181.9" y="28.4">VIN</text>
<text x="187.4" y="28.4">VOUT</text>
<text x="188" y="33.9" transform="rotate(-90 188 33.9)">GND</text>
<text x="93" y="65.5">RST</text>
<text x="107.1" y="65.5">VCC</text>
<text x="93" y="70.4">CVOLT</text>
<text x="93" y="67.9">THR</text>
<text x="106.9" y="70.4">DISC</text>
<text x="93" y="72.9">TRIG</text>
<text x="93" y="77.8">GND</text>
<text x="107.2" y="77.8">OUT</text>
<text x="165.1" y="105">VCC</text>
<text x="165.2" y="107.4">VDD</text>
<text x="151" y="112.4">HIN</text>
<text x="166.5" y="112.4">HO</text>
<text x="151" y="114.8">LIN</text>
<text x="166.6" y="114.8">LO</text>
<text x="151" y="122.2">SD</text>
<text x="166.5" y="122.2">VB</text>
<text x="166.5" y="127.2">VS</text>
<text x="165.1" y="132.1">COM</text>
<text x="165.2" y="134.6">VSS</text>
<text x="94.2" y="159.3">VCC</text>
<text x="94.2" y="164.2">GND</text>
</g>
<g font-size="1.8">
<text x="102.5" y="22.4">1</text>
<text x="128" y="22.4">1</text>
<text x="142" y="22.4">3</text>
<text x="102.5" y="24.9">2</text>
<text x="122.7" y="28.1" transform="rotate(-90 122.7 28.1)">1</text>
<text x="146.2" y="28.1" transform="rotate(-90 146.2 28.1)">1</text>
<text x="154.8" y="28.1" transform="rotate(-90 154.8 28.1)">1</text>
<text x="179.9" y="27.3">1</text>
<text x="193.9" y="27.3">3</text>
<text x="122.7" y="32.6" transform="rotate(-90 122.7 32.6)">2</text>
<text x="135.1" y="31.4" transform="rotate(-90 135.1 31.4)">2</text>
<text x="146.2" y="32.6" transform="rotate(-90 146.2 32.6)">2</text>
<text x="154.8" y="32.6" transform="rotate(-90 154.8 32.6)">2</text>
<text x="201.7" y="34.3" transform="rotate(-90 201.7 34.3)">1</text>
<text x="214.1" y="35.5" transform="rotate(-90 214.1 35.5)">1</text>
<text x="170.9" y="41.3" transform="rotate(-90 170.9 41.3)">2</text>
<text x="170.9" y="36.7" transform="rotate(-90 170.9 36.7)">1</text>
<text x="186.9" y="36.4" transform="rotate(-90 186.9 36.4)">2</text>
<text x="201.7" y="38.8" transform="rotate(-90 201.7 38.8)">2</text>
<text x="214.1" y="40.1" transform="rotate(-90 214.1 40.1)">2</text>
<text x="89.7" y="64.4">4</text>
<text x="112.4" y="64.4">8</text>
<text x="90.5" y="71.8">2</text>
<text x="90.5" y="69.3">5</text>
<text x="90.6" y="66.9">6</text>
<text x="112.4" y="69.3">7</text>
<text x="77" y="75" transform="rotate(-90 77 75)">2</text>
<text x="91" y="76.7">1</text>
<text x="112.4" y="76.7">3</text>
<text x="77" y="79.1" transform="rotate(-90 77 79.1)">1</text>
<text x="185.7" y="91" transform="rotate(-90 185.7 91)">A</text>
<text x="83.1" y="97.7">2</text>
<text x="92.6" y="97.7">1</text>
<text x="132.6" y="97.2" transform="rotate(-90 132.6 97.2)">2</text>
<text x="185.7" y="98.1" transform="rotate(-90 185.7 98.1)">C</text>
<text x="132.6" y="106.3" transform="rotate(-90 132.6 106.3)">1</text>
<text x="170.4" y="103.9">3</text>
<text x="170.4" y="106.4">9</text>
<text x="198.4" y="103.9">1</text>
<text x="207.5" y="103.9">2</text>
<text x="148" y="111.3">10</text>
<text x="148" y="113.8">12</text>
<text x="170.4" y="113.8">1</text>
<text x="170.4" y="111.3">7</text>
<text x="197.1" y="112.5">1</text>
<text x="206.2" y="112.5">2</text>
<text x="217.8" y="109.6" transform="rotate(-90 217.8 109.6)">2</text>
<text x="90.6" y="117.5">6</text>
<text x="102.5" y="119.9">7</text>
<text x="194.3" y="119.4" transform="rotate(-90 194.3 119.4)">1</text>
<text x="207.9" y="119.4" transform="rotate(-90 207.9 119.4)">1</text>
<text x="214.4" y="115">1</text>
<text x="217.8" y="116.6" transform="rotate(-90 217.8 116.6)">3</text>
<text x="44.5" y="122.4">2</text>
<text x="44.5" y="124.9">4</text>
<text x="53.9" y="122.4">1</text>
<text x="63" y="122.4">2</text>
<text x="90.5" y="122.4">5</text>
<text x="148.4" y="121.2">11</text>
<text x="170.4" y="121.2">6</text>
<text x="194.3" y="124" transform="rotate(-90 194.3 124)">2</text>
<text x="207.9" y="124" transform="rotate(-90 207.9 124)">2</text>
<text x="229.2" y="124.9">1</text>
<text x="240.8" y="124.9">2</text>
<text x="262.6" y="123.6">1</text>
<text x="44.5" y="127.3">5</text>
<text x="44.5" y="129.8">3</text>
<text x="53.9" y="129.8">1</text>
<text x="63" y="129.8">2</text>
<text x="75.8" y="131.8" transform="rotate(-90 75.8 131.8)">2</text>
<text x="170.4" y="131.1">2</text>
<text x="170.4" y="126.1">5</text>
<text x="262.2" y="126.1">2</text>
<text x="44.5" y="132.3">1</text>
<text x="68.7" y="134.8">1</text>
<text x="82.8" y="134.8">3</text>
<text x="110.4" y="134.3" transform="rotate(-90 110.4 134.3)">2</text>
<text x="128.9" y="135.5" transform="rotate(-90 128.9 135.5)">2</text>
<text x="170.4" y="133.5">13</text>
<text x="217.8" y="138" transform="rotate(-90 217.8 138)">2</text>
<text x="247.4" y="137.2" transform="rotate(-90 247.4 137.2)">1</text>
<text x="247.4" y="133" transform="rotate(-90 247.4 133)">2</text>
<text x="110.4" y="143.3" transform="rotate(-90 110.4 143.3)">1</text>
<text x="194.7" y="143.4">1</text>
<text x="203.8" y="143.4">2</text>
<text x="214.4" y="143.4">1</text>
<text x="128.9" y="144.6" transform="rotate(-90 128.9 144.6)">1</text>
<text x="217.8" y="145" transform="rotate(-90 217.8 145)">3</text>
<text x="193.4" y="150.8">1</text>
<text x="202.5" y="150.8">2</text>
<text x="91.8" y="158.2">8</text>
<text x="126.4" y="161.4" transform="rotate(-90 126.4 161.4)">2</text>
<text x="91.7" y="163.1">4</text>
<text x="122.6" y="164.4">3</text>
<text x="126.4" y="168" transform="rotate(-90 126.4 168)">1</text>
</g>
</svg>
